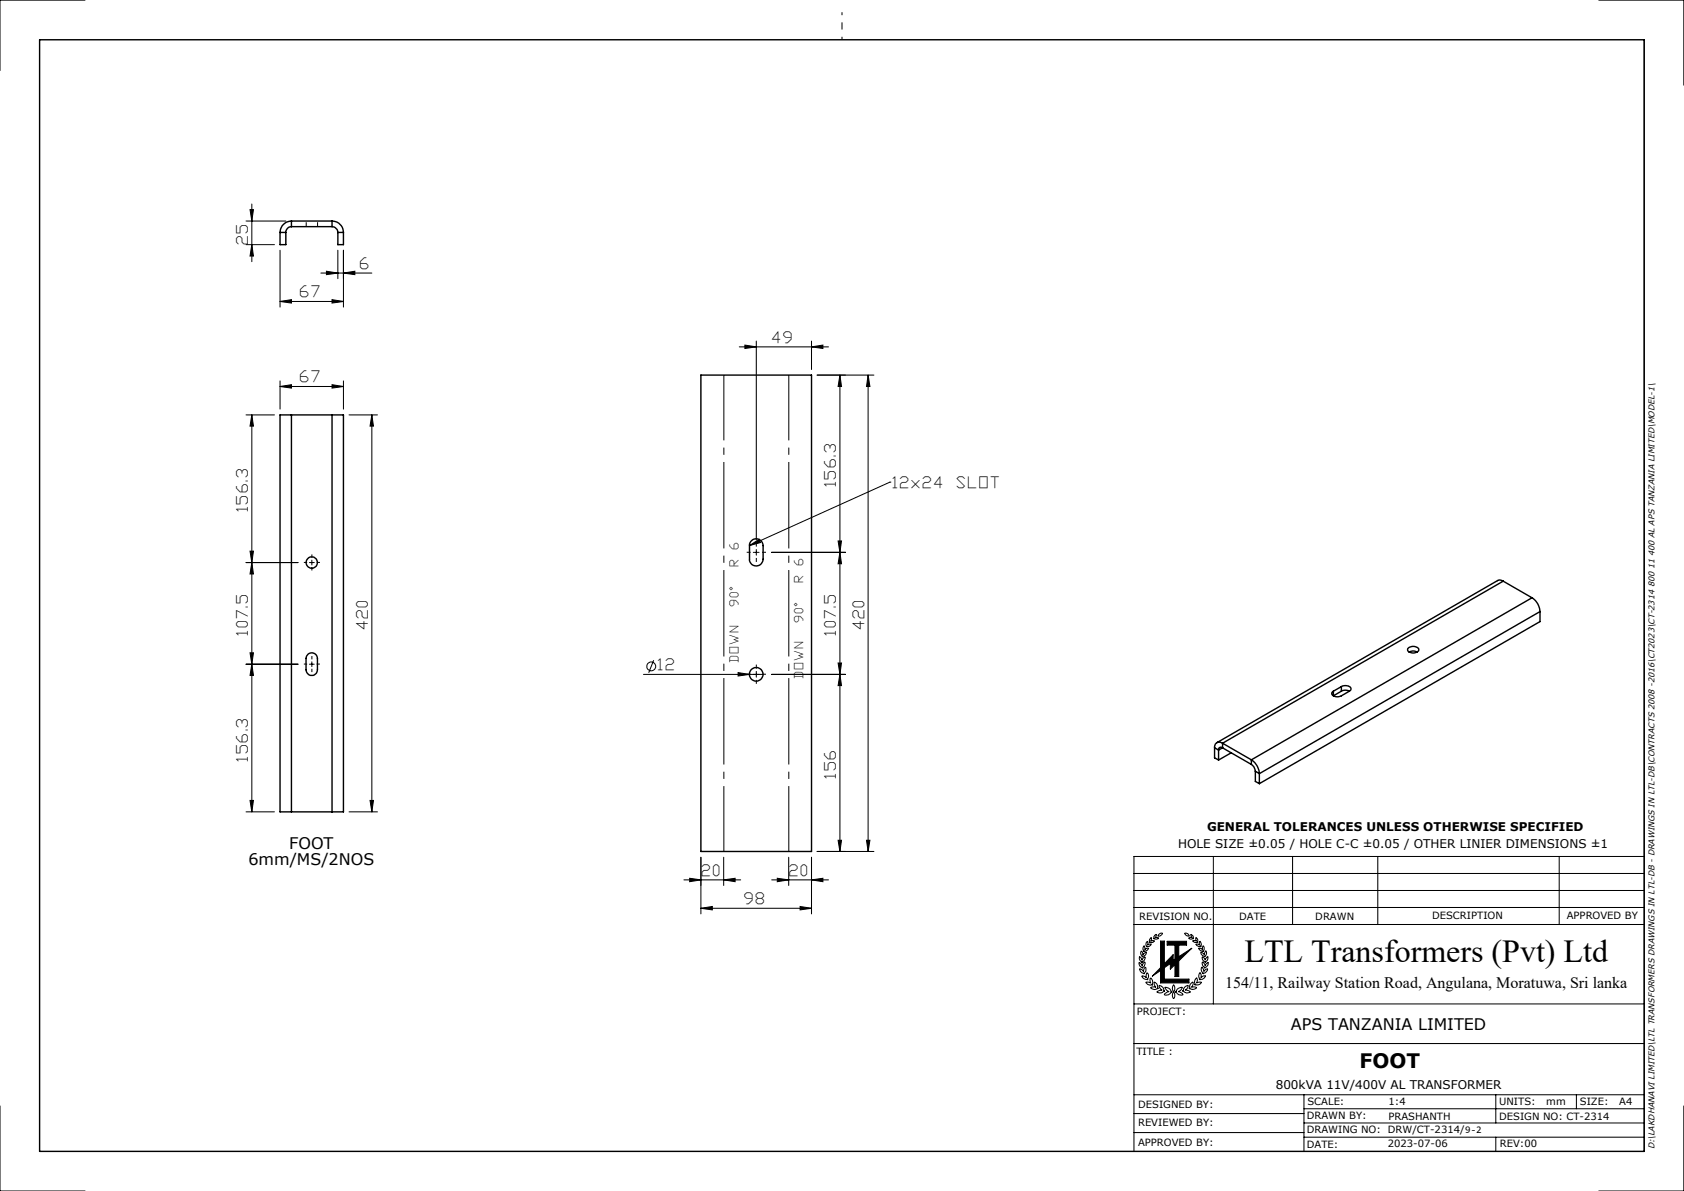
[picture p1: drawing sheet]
<svg xmlns="http://www.w3.org/2000/svg" width="297mm" height="210mm" viewBox="0 0 297 210" stroke-linecap="round" stroke-linejoin="round" font-family="sans-serif">
<g fill="none" stroke="#000" stroke-width=".25">
<path d="M7 7h283v196h-283zM51.4 40a1.02 1.02 0 0 0-1 1M51.4 39a2.05 2.05 0 0 0-2 2M51.4 39v1M51.4 39h7.2M51.4 40h7.2M58.6 39a2.05 2.05 0 0 1 2 2M58.6 40a1.09 1.09 0 0 1 1 1M58.6 39v1M49.4 41v2.1h1v-2.1M49.4 41h1M59.6 41v2.1h1v-2.1"/>
<path d="M59.6 41h1M51.4 73.2h-2v69.9h2M51.4 73.2v69.9M51.4 73.2h7.2M58.6 73.2h2v69.9h-2M58.6 73.2v69.9M123.6 66.1h19.5v84h-19.5zM132.4 95.5a1.21 1.21 0 0 1 1.4-.4 1.21 1.21 0 0 1 .8 1.1v2.4a1.2 1.2 0 0 1-1.2 1.2 1.2 1.2 0 0 1-1.2-1.2v-2.7zM54.4 115.3a1.01 1.01 0 0 1 1-.1 1.01 1.01 0 0 1 .6 .9v2a1.01 1.01 0 0 1-1 1 1.01 1.01 0 0 1-1-1v-2l.1-.4zM248.3 114.4a1.25 1.25 0 0 1 1.9 .1 1.11 1.11 0 0 1-1.7 .5l-.2-.2zM248.5 115l.6-.2 .8 .2M265.1 102.5l-.6-.2-.4 .1-49.5 28.5"/>
<path d="M265.1 102.5l-49.5 28.5M265.1 102.5l5.1 2.9M270.2 105.4a3.1 3.1 0 0 1 1.4 2.4M270.2 105.4l-49.5 28.6M271.6 107.8l-49.5 28.6M271.6 107.8v1.8l-49.5 28.6M214.2 131.9l.7 .3M214.2 131.9v1.7l.7 .4M214.9 132.2v1.8M215.6 131a.86 .86 0 0 0-1-.1 .86 .86 0 0 0-.4 1M215.6 131.9a.42 .42 0 0 0-.5-.1 .42 .42 0 0 0-.2 .4M215.6 131l5.1 3"/>
<path d="M215.6 131.9l5.1 2.9M215.6 131v.9M215.6 131.9l-.7 .3M217.1 132.7l-2.2 1.3M220.7 134a3.1 3.1 0 0 1 1.4 2.4M220.7 134.8a1.62 1.62 0 0 1 .7 1.2M220.7 134v.8M221.4 136l.7 .4M221.4 136v1.8l.7 .4M222.1 136.4v1.8M235.2 121.9a.46 .46 0 0 0-.3 .5 .46 .46 0 0 0 .4 .4h.9l1.8-.9M235.2 121.9v.8l1.4-.8"/>
<path d="M236.6 121.1a1.28 1.28 0 0 1 1.7 .3l-.1 .3-.2 .2M236.6 121.9l.6-.2 .8 .2M236.6 121.1l-1.4 .8M236.6 121.1v.8M51.4 143.1h7.2"/>
<circle cx="55" cy="99.2" r=".99"/>
<circle cx="133.4" cy="118.9" r="1.19"/>
</g>
<path d="M54 40v-1M56 40v-1" fill="none" stroke="#000" stroke-width=".18" stroke-dasharray="1.3 .6" stroke-dashoffset=".5" stroke-linecap="butt"/>
<g fill="none" stroke="#000" stroke-width=".18">
<path d="M15 0h-15v12.4M282 0h15v15M290 7v196M43.4 39h7M44.1 37h.6l-.3 2zM44.4 36v10.1M43.4 43.1h5M44.4 43.1l.3 2h-.6zM49.4 53.2l2-.4v.6zM49.4 44.1v10M49.4 53.2h11.2M56.6 48.1h9"/>
<path d="M57.6 47.8l2 .3-2 .3zM58.6 52.8l2 .4-2 .2zM59.6 44.1v5M60.6 48.1l2-.3v.6zM60.6 44.1v10M43.4 73.2h5M44.4 73.2v69.9M44.4 73.2l.3 1.9h-.6zM49.4 68.1l2-.3v.6zM49.4 67.2v4.9M49.4 68.1h11.2M58.6 67.8l2 .3-2 .3z"/>
<path d="M60.6 67.2v4.9M61.6 73.2h5M65.6 73.2l.3 1.9h-.6zM65.6 73.2v69.9M130.4 61.2h15.7M131.4 60.8l2 .4-2 .2zM133.4 60.1v35.1M143.1 61.2l2-.4v.6zM143.1 60.1v5M144.1 66.1h10M148.1 66.1l.3 2h-.6zM148.1 66.1v84"/>
<path d="M153.1 66.1l.3 2h-.6zM153.1 66.1v84M43.4 99.2h9.2M44.1 97.2h.6l-.3 2zM44.4 99.2l.3 2h-.6zM54.6 99.2h.8M55 98.8v.8M132.2 96.2l1.7-1.1 .2 .6zM132.9 97.4h1M133.4 96.9v1M136.1 97.4h13M147.8 95.4h.6l-.3 2z"/>
<path d="M148.1 97.4l.3 2h-.6zM157 85h.1M157 85l-24.8 11.2M43.4 117.1h9.2M44.1 115.1h.6l-.3 2zM44.4 117.1l.3 2h-.6zM54.6 117.1h.8M55 116.7v.8M113.5 118.9h21.1M115.3 116.4l-.9 2.2M130.2 118.6l2 .3-2 .3zM133.4 118.4v1"/>
<path d="M136.1 118.9h13M147.8 116.9h.6l-.3 2zM148.1 118.9l.3 2h-.6zM43.4 143.1h5M44.1 141.1h.6l-.3 2zM61.6 143.1h5M65.3 141.1h.6l-.3 2zM120.6 155.1h10M121.6 154.9l2 .2-2 .4zM123.6 151.2v9.9M127.6 155.1l2-.2v.6zM127.6 151.2v4.9"/>
<path d="M136.1 155.1h10M137.1 154.9l2 .2-2 .4zM139.1 151.2v4.9M141.1 159.8l2 .4-2 .2zM143.1 155.1l2-.2v.6zM143.1 151.2v9.9M144.1 150.1h10M147.8 148.2h.6l-.3 1.9zM152.8 148.2h.6l-.3 1.9zM200 157h90M200 154h90M214 151v26"/>
<path d="M228 151v12M243 151v12M275 151v12M290 151h-90v52M123.6 160.2l2-.4v.6zM123.6 160.2h19.5M200 177h90M200 163h90M200 160h90M200.9 169.7l.3 .2 .2 .4 .2-.5 .3-.2a.74 .74 0 0 1-.4 .9v.1a.82 .82 0 0 1-.6-.9zM201 168.7l.4 .6 .2-.4 .4-.2a.65 .65 0 0 1-.6 .8l.1 .1a.77 .77 0 0 1-.5-.9zM201 170.8l.4 .2 .3 .3v-.1a.51 .51 0 0 1 .4-.6v.1a.92 .92 0 0 1-.3 1l-.1-.1a.73 .73 0 0 1-.7-.8z"/>
<path d="M201.3 167.7l.3 .7 .2-.3 .4-.2a.91 .91 0 0 1-.8 .8l-.2-.5zM201.4 172.1h.4l.4 .3v-.8a.45 .45 0 0 1 .4 .6l-.2 .4v.1a.89 .89 0 0 1-1-.6zM201.8 166.7l.1 .3v.5l.7-.3a.79 .79 0 0 1-.9 .5 .82 .82 0 0 1 .1-1zM202.1 173.2h.4l.5 .1-.1-.1a.58 .58 0 0 1 .1-.7 1.07 1.07 0 0 1 .2 1.2l-.1-.1a.78 .78 0 0 1-1-.4zM202.3 166l.2 .2-.1 .4 .6-.1a.67 .67 0 0 1-.8 .4 .81 .81 0 0 1 .1-.9zM202.8 166.1v.1a.65 .65 0 0 1 .3-.9l-.1 .7 .6-.1a.45 .45 0 0 1-.8 .2M203.6 173.1a.88 .88 0 0 1 .5 1.1h.2a.93 .93 0 0 1-1.4 0l.4-.2 .6 .1a1.01 1.01 0 0 1-.3-1zM203.7 164.9l.2-.2-.2 .6 .7 .1a.57 .57 0 0 1-.9 0v-.3zM204.3 164.8l.3-.2h.4a.68 .68 0 0 1-.8 .4zM204.4 173.7a.84 .84 0 0 1 .8 1h.2a.99 .99 0 0 1-1.4 .2l.5-.2 .5-.1a.95 .95 0 0 1-.6-.9zM204.7 165.9h.7v4l1.5-1.6v1l.3-.2v-2.5h-1.4v-.6h3.5v.6h-1.4v2.1l2.3-1.5-2.3 2.2v2.8h-.7v-2.1l-.8 .8v-1l-1 .7v2h4.3v.7h-5v-2.2l-1.5 1 1.5-1.5zM205.4 174.1a.96 .96 0 0 1 1.1 .7h.2a1.08 1.08 0 0 1-1.4 .6l.6-.5h.3l-.5-.4z"/>
<path d="M207 173.6a1 1 0 0 1 0 1.3 .99 .99 0 0 1 0-1.3zM207 174.9a1 1 0 0 1 0 1.2 .99 .99 0 0 1 0-1.2zM207.6 174.4l.9-.3a1.11 1.11 0 0 1-.7 .8l.5 .1 .4 .4a1.08 1.08 0 0 1-1.4-.6h.2zM208.9 164.6a.63 .63 0 0 1 .8 .5l-.5-.1zM209.1 173.9l.5-.2a.95 .95 0 0 1-.6 .9l.7 .1 .3 .2a.87 .87 0 0 1-1.3-.1h-.1v-.1l.1-.1 .1-.3zM210 164.7a.6 .6 0 0 1 .4 .8v-.1a.54 .54 0 0 1-.8 0l.4-.1h.3zM210 173.5l.3-.3a.61 .61 0 0 1-.2 .9l.6-.1 .4 .2a1.03 1.03 0 0 1-1.4 0h.2l-.1-.3zM210.9 172.6l.2-.2 .1 .5-.2 .4 .5-.1h.4a.94 .94 0 0 1-1.2 .4v-.5zM210.9 166.5h.4l.3 .1v-.7a.71 .71 0 0 1 .1 1v-.1a.62 .62 0 0 1-.8-.3zM211.1 166.1l.1 .1a.56 .56 0 0 0-.3-.8l.1 .5h-.7a.62 .62 0 0 0 .8 .2M211.4 167.2h.4l.3 .3 .1-.8a.74 .74 0 0 1 0 1.1l-.1-.1a.64 .64 0 0 1-.7-.5zM211.6 171.5h.1l.1 .4v.5l.4-.3 .4-.1a.89 .89 0 0 1-1.1 .7l.1-.1-.1-.1-.1-.5z"/>
<path d="M211.8 167.9l.3 .1 .3 .3 .3-.7a.82 .82 0 0 1-.3 1.1v-.1a.63 .63 0 0 1-.6-.7zM211.9 170.5l.3 .4 .1 .4 .3-.3 .4-.2a.81 .81 0 0 1-.9 .8 1.03 1.03 0 0 1-.2-1.1zM212 168.7l.4 .3 .1 .3 .5-.6a.77 .77 0 0 1-.5 .9v-.1a.67 .67 0 0 1-.5-.8zM212.1 169.6l.3 .4 .1 .3 .6-.6a.82 .82 0 0 1-.7 .9v-.1a.69 .69 0 0 1-.3-.9zM0 195v15h15M200 196.3h30M200 199.7h30M200 193h90M200 184h90M230 198h60M230 193v10M230 195.5h60"/>
<path d="M263.8 193v5M278 193v2.5M297 195v15h-15M230 200.5h60M263.8 200.5v2.5"/>
<circle cx="114.9" cy="117.5" r=".78"/>
</g>
<path d="M148.5 7v-4.8" fill="none" stroke="#000" stroke-width=".18" stroke-dasharray="15.2 1.3 1.3 1.3" stroke-dashoffset="14.7" stroke-linecap="butt"/>
<path d="M204.7 165.9h.7v4l1.5-1.6v1l.3-.2v-2.5h-1.4v-.6h3.5v.6h-1.4v2.1l2.3-1.5-2.3 2.2v2.8h-.7v-2.1l-.8 .8v-1l-1 .7v2h4.3v.7h-5v-2.2l-1.5 1 1.5-1.5z" fill-rule="evenodd" fill="#000"/>
<g fill="none" stroke="#000" stroke-width=".18" stroke-dasharray="15.2 1.3 1.3 1.3" stroke-linecap="butt">
<path d="M54.2 99.2h-.6M55 98.3v-.5M55.8 99.2h.6M132.4 97.4h-.7M133.4 96.4v-.7M133.4 98.4v.7M134.4 97.4h.7M54.2 117.1h-.6M55 100v.6M55 116.3v-.6M55 117.9v.6M55.8 117.1h.6"/>
<path d="M132.4 118.9h-.7M133.4 119.9v.7M133.4 117.9v-.7M134.4 118.9h.7"/>
</g>
<path d="M127.7 66.1v84M139.1 150.1v-84" fill="none" stroke="#000" stroke-width=".18" stroke-dasharray="15.2 1.3 1.3 1.3" stroke-dashoffset="3.7" stroke-linecap="butt"/>
<g fill="#000">
<path d="M132.2 96.2l1.7-1.1 .2 .6zM130.2 118.6l2 .3-2 .3z"/>
<path d="M49.4 53.2l2-.4v.6zM58.6 52.8l2 .4-2 .2z"/>
<path d="M60.6 48.1l2-.3v.6zM57.6 47.8l2 .3-2 .3z"/>
<path d="M58.6 67.8l2 .3-2 .3zM49.4 68.1l2-.3v.6z"/>
<path d="M65.6 73.2l.3 1.9h-.6zM65.3 141.1h.6l-.3 2zM44.4 99.2l.3 2h-.6zM44.1 115.1h.6l-.3 2zM44.4 117.1l.3 2h-.6zM44.1 141.1h.6l-.3 2z"/>
<path d="M131.4 60.8l2 .4-2 .2zM143.1 61.2l2-.4v.6z"/>
<path d="M153.1 66.1l.3 2h-.6zM152.8 148.2h.6l-.3 1.9z"/>
<path d="M44.1 97.2h.6l-.3 2zM44.4 73.2l.3 1.9h-.6zM44.4 43.1l.3 2h-.6zM44.1 37h.6l-.3 2z"/>
<path d="M127.6 155.1l2-.2v.6zM121.6 154.9l2 .2-2 .4z"/>
<path d="M143.1 155.1l2-.2v.6zM137.1 154.9l2 .2-2 .4z"/>
<path d="M147.8 148.2h.6l-.3 1.9zM148.1 118.9l.3 2h-.6zM147.8 116.9h.6l-.3 2zM148.1 97.4l.3 2h-.6zM147.8 95.4h.6l-.3 2zM148.1 66.1l.3 2h-.6z"/>
<path d="M123.6 160.2l2-.4v.6zM141.1 159.8l2 .4-2 .2z"/>
</g>
<text font-size="5.6" x="219.5" y="169.6">LTL Transformers (Pvt) Ltd</text>
<text font-size="3.5" x="239.8" y="188.4">FOOT</text>
<g font-size="2.8">
<text x="51" y="149.8">FOOT</text>
<text x="43.8" y="152.6">6mm/MS/2NOS</text>
<text x="216.1" y="174.1">154/11, Railway Station Road, Angulana, Moratuwa, Sri lanka</text>
<text x="227.7" y="181.6">APS TANZANIA LIMITED</text>
</g>
<g font-size="2.7">
<text x="43.7" y="43" transform="rotate(-90 43.7 43)">25</text>
<text x="63.6" y="47.4">6</text>
<text x="53" y="52.4">67</text>
<text x="136.3" y="60.4">49</text>
<text x="53" y="67.4">67</text>
<text x="147.4" y="85.8" transform="rotate(-90 147.4 85.8)">156.3</text>
<text x="157.5" y="86.1">12x24</text>
<text x="168.8" y="86.1">SLOT</text>
<text x="43.7" y="90.2" transform="rotate(-90 43.7 90.2)">156.3</text>
<text x="43.7" y="112" transform="rotate(-90 43.7 112)">107.5</text>
<text x="64.9" y="111" transform="rotate(-90 64.9 111)">420</text>
<text x="147.4" y="112" transform="rotate(-90 147.4 112)">107.5</text>
<text x="152.4" y="111" transform="rotate(-90 152.4 111)">420</text>
<text x="116.2" y="118.2">12</text>
<text x="43.7" y="134.1" transform="rotate(-90 43.7 134.1)">156.3</text>
<text x="147.4" y="137.2" transform="rotate(-90 147.4 137.2)">156</text>
<text x="123.8" y="154.4">20</text>
<text x="139.3" y="154.4">20</text>
<text x="131.4" y="159.4">98</text>
</g>
<g font-size="2.1">
<text x="130.2" y="99.9" transform="rotate(-90 130.2 99.9)">R</text>
<text x="130.2" y="96.8" transform="rotate(-90 130.2 96.8)">6</text>
<text x="141.7" y="99.6" transform="rotate(-90 141.7 99.6)">6</text>
<text x="130.2" y="106.8" transform="rotate(-90 130.2 106.8)">90°</text>
<text x="141.7" y="102.7" transform="rotate(-90 141.7 102.7)">R</text>
<text x="141.7" y="109.7" transform="rotate(-90 141.7 109.7)">90°</text>
<text x="130.2" y="116.7" transform="rotate(-90 130.2 116.7)">DOWN</text>
<text x="141.7" y="119.5" transform="rotate(-90 141.7 119.5)">DOWN</text>
<text x="207.8" y="149.6">HOLE SIZE ±0.05 / HOLE C-C ±0.05 / OTHER LINIER DIMENSIONS ±1</text>
<text x="212.9" y="146.4">GENERAL TOLERANCES UNLESS OTHERWISE SPECIFIED</text>
<text x="225" y="191.9">800kVA 11V/400V AL TRANSFORMER</text>
</g>
<g font-size="1.8">
<text x="200.9" y="162.1">REVISION NO.</text>
<text x="218.6" y="162.1">DATE</text>
<text x="232" y="162.1">DRAWN</text>
<text x="252.6" y="162.1">DESCRIPTION</text>
<text x="276.3" y="162.1">APPROVED BY</text>
<text x="200.5" y="179">PROJECT:</text>
<text x="200.4" y="186">TITLE :</text>
<text x="200.7" y="195.4">DESIGNED BY:</text>
<text x="230.5" y="197.4">DRAWN BY:</text>
<text x="230.6" y="194.9">SCALE:</text>
<text x="244.9" y="197.5">PRASHANTH</text>
<text x="244.9" y="194.9">1:4</text>
<text x="264.4" y="197.4">DESIGN NO: CT-2314</text>
<text x="264.4" y="194.9">UNITS:</text>
<text x="272.7" y="194.9">mm</text>
<text x="278.6" y="194.9">SIZE:</text>
<text x="285.6" y="194.9">A4</text>
<text x="200.7" y="202">APPROVED BY:</text>
<text x="200.7" y="198.6">REVIEWED BY:</text>
<text x="230.5" y="199.9">DRAWING NO: DRW/CT-2314/9-2</text>
<text x="230.5" y="202.4">DATE:</text>
<text x="244.8" y="202.3">2023-07-06</text>
<text x="264.5" y="202.3">REV:00</text>
</g>
<text font-size="1.5" x="291.8" y="202.7" transform="rotate(-90 291.8 202.7)">D:\LAKDHANAVI LIMITED\LTL TRANSFORMERS DRAWINGS IN LTL-DB - DRAWINGS IN LTL-DB\CONTRACTS 2008 -2016\CT2023\CT-2314 800 11 400 AL APS TANZANIA LIMITED\MODEL-1\</text>
</svg>
